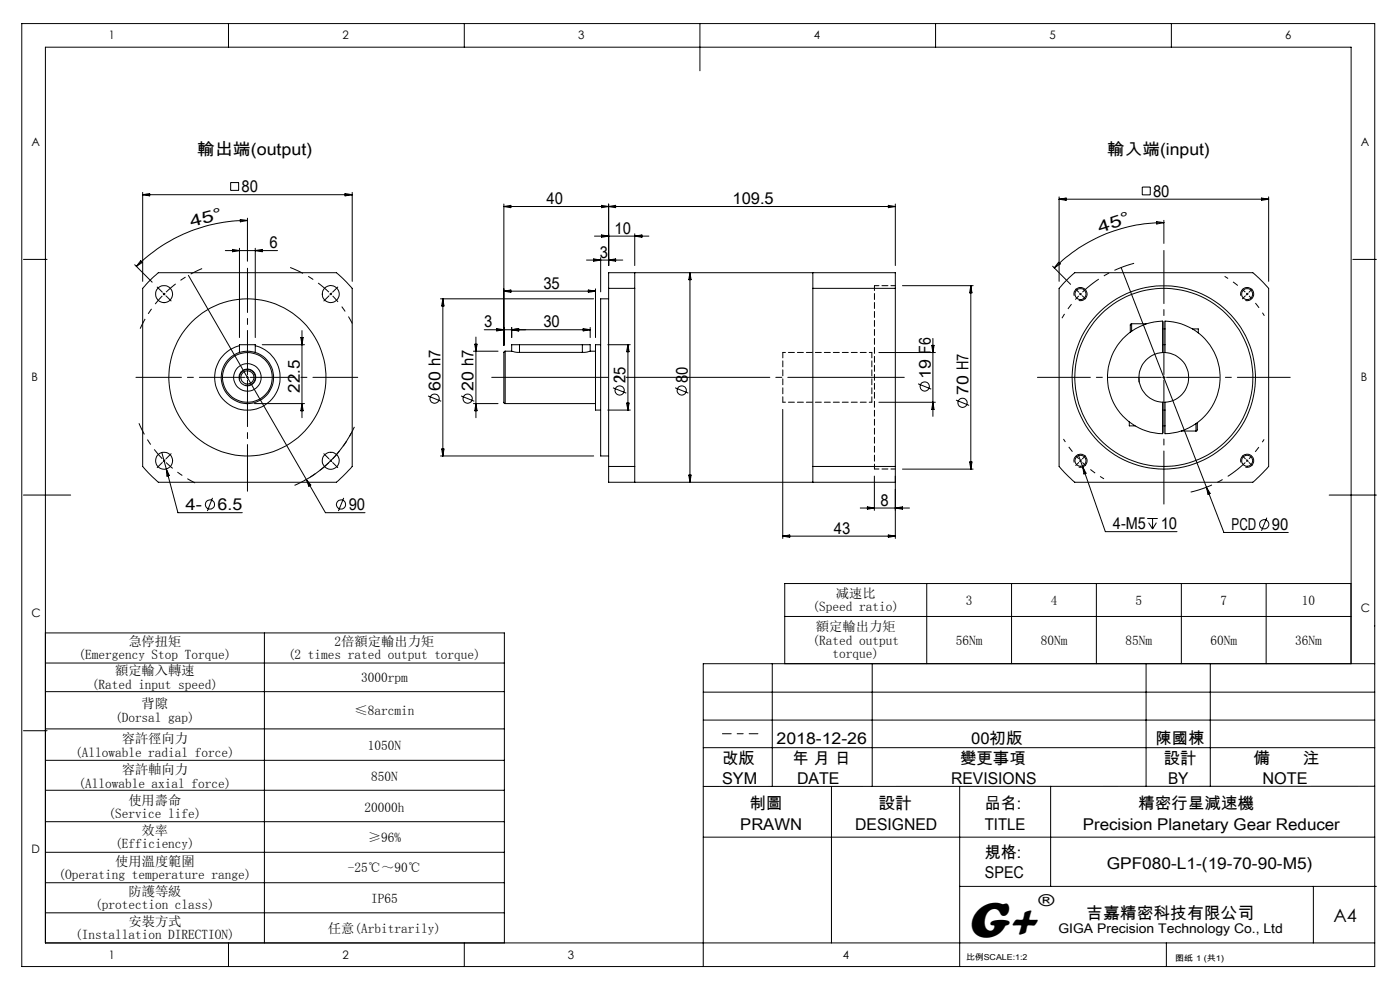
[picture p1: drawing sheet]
<svg xmlns="http://www.w3.org/2000/svg" width="297mm" height="210mm" viewBox="0 0 297 210" stroke-linecap="round" stroke-linejoin="round" font-family="sans-serif">
<g fill="none" stroke="#000" stroke-width=".21">
<path d="M4.6 5h287v200h-287zM48.5 5v5M98.5 5v5M148.5 5v10M198.5 5v5M248.5 5v5M48.9 38.7h1.7v1.7h-1.7zM242.3 39.7h1.7v1.6h-1.7zM5 55h5M28.6 56.2l3.7 3.7M29.8 55.3l.4 .4-1.3 .8zM30.3 41.3h44.4"/>
<path d="M30.3 40.8v18.9M30.3 41.3l1.5-.2v.4zM31.4 59.9l2.2-2.1h37.8l1.3 1.2 2 2.2v37.7l-.4 .5-2.9 2.9h-37.8l-1.3-1.2-2-2.2v-37.7zM40 58.4l29 50.4h8.4M47.8 53.2h11.1M49.3 52.9l1.5 .3-1.5 .2zM50.8 52.7v18.9M51 46.6l1.5 .2-1.5 .3zM52.5 46.8a33.6 33.6 0 0 0-23.6 9.7M52.5 46.3v9.1M54.2 52.7v18.9M54.2 53.2l1.4-.3v.5z"/>
<path d="M73.2 41.1l1.5 .2-1.5 .2zM74.7 40.8v18.9M106.9 43.8h83M106.9 43.3v30M106.9 43.8l1.5-.2v.5zM124.4 55.2h7.7M125.9 54.9l1.5 .3-1.5 .2zM126.1 50.1h11.6M127.4 54.7v7.2M127.6 43.6l1.5 .2-1.5 .3zM127.6 49.8l1.5 .3-1.5 .2zM129.1 43.3v13"/>
<path d="M129.1 43.8l1.5-.2v.5zM129.1 55.2l1.5-.3v.5zM134.7 49.6v6.7M134.7 50.1l1.5-.3v.5zM134.7 57.8v3.4M146.4 57.8v44.5M146.4 57.8l.2 1.5h-.5zM172.4 57.8v3.4M188.5 43.6l1.4 .2-1.4 .3zM189.9 43.3v13M223.3 56.5l3.8 3.8M224.6 55.6l.3 .4-1.2 .8z"/>
<path d="M224.7 41.8v17.9M224.7 42.3h44.4M224.7 42.3l1.5-.3v.5zM225.8 59.9l2.2-2.1h37.8l1.3 1.2 2 2.2v37.7l-.4 .5-2.9 2.9h-37.8l-.5-.4-2.8-3v-37.7zM237.8 56.8l18.1 46.6M245.4 47l1.5 .2-1.5 .3zM246.9 47.2a32.8 32.8 0 0 0-23.2 9.6M246.9 46.7v4.9M267.6 42l1.5 .3-1.5 .2zM269.1 41.8v17.9M287 55h5M34.6 62.2l.4 .4"/>
<path d="M35 62.2l-.4 .4M50.8 74.7v-1.6h3.4v1.6M50.8 73.3a6.9 6.9 0 0 0-4 10.7 6.9 6.9 0 0 0 11.4 0 6.9 6.9 0 0 0-4-10.7M55.6 73.1h9M63.8 71.6h.5l-.2 1.5zM64.1 70.1v18.5M93.5 63.4h32.4M93.9 63.4v33.3M93.9 63.4l.3 1.5h-.5zM100.4 74.5h5.3M100.7 73h.5l-.2 1.5zM101 71.5v17.1"/>
<path d="M102.7 69.9h22.5M105.4 69.7l1.5 .2-1.5 .3zM106.9 61.8l1.5-.3v.5zM106.9 61.8h19.4M107.2 74.5l-.3 .2v10.7l.3 .2M107.2 74.5v11.1M107.2 74.5h1.3M108.5 69.5v2.1M108.5 69.9l1.5-.2v.5zM108.5 74.5l1.7 .2M110.2 73.1h-1.7v1.4M110.2 73.1h13.3"/>
<path d="M110.2 74.7h13.3M110.2 73.1v1.6M123.5 73.1h1.7v1.4M123.5 73.1v1.6M123.7 69.7l1.5 .2-1.5 .3zM124.8 61.5l1.5 .3-1.5 .2zM125.2 69.5v2.1M125.2 74.5l-1.7 .2M125.2 74.5h1.1M126.3 61.3v10.3M127.4 73.1h-1.1v13.9h1.1M128.9 73.1h4.8"/>
<path d="M129.1 61.2v-3.4h60.8v3.4M129.1 63.4h-1.7v33.3h1.7M129.1 61.2v37.7M129.1 61.2h5.6M133.2 73.1v13.9M133.2 73.1l.3 1.5h-.6zM134.7 61.2v37.7M172.4 61.2h17.5M172.4 61.2v37.7M186.4 74.8h12M189.9 61.2v37.7M191.5 60.6h14.9"/>
<path d="M197.7 73.3h.5l-.3 1.5zM197.9 71.8v16.5M206 60.6v38.9M206 60.6l.2 1.5h-.5zM227.9 62.8a1.4 1.4 0 0 1 1.2-1.8 1.4 1.4 0 0 1 1.5 1.5 1.4 1.4 0 0 1-1.8 1.2M229 62.2l.2 .2M229.2 62.4l-.2 .2M229.2 62.4l.2 .2M229.4 62.2l-.2 .2M240.1 68.7l-.3 .2v1.6M240.1 68.7h3M240.1 68.7v1.6"/>
<path d="M246.6 74.8a5.3 5.3 0 0 0-5 5.3 5.3 5.3 0 0 0 5 5.2M246.6 74.8v-6.7a11.9 11.9 0 0 0-11.7 12 11.9 11.9 0 0 0 11.7 11.9v-6.7M246.6 74.8h.6M246.6 73.1h.6M246.6 69.8h.6M247.2 74.8a5.3 5.3 0 0 1 5 5.3 5.3 5.3 0 0 1-5 5.2M247.2 74.8v-6.7a11.9 11.9 0 0 1 11.6 12 11.9 11.9 0 0 1-11.6 11.9v-6.7M253 69.8h1.2v.8M263.2 62.8a1.4 1.4 0 0 1 1.3-1.8 1.4 1.4 0 0 1 1.5 1.6 1.4 1.4 0 0 1-1.8 1.1M34.3 96l1 3.5M35.3 99.5l2.4 9.3h13.7M35.3 99.5l.6 1.4-.5 .1z"/>
<path d="M50.9 80.5a1.67 1.67 0 0 1 1.4-2.1 1.67 1.67 0 0 1 1.8 1.8 1.67 1.67 0 0 1-2.1 1.5M52.3 85.6h.2M54 85.6h10.6M64.1 85.6l.2 1.5h-.5zM74.5 91.9a25.3 25.3 0 0 1-9.9 10M90.8 84l2.8 1.1M93.5 96.7h32.4M93.7 95.2h.5l-.3 1.5zM97.8 84l2.8 1.1M100.4 85.6h5.3M101 85.6l.2 1.5h-.5zM107.2 85.6h19.1"/>
<path d="M128.9 87h4.8M129.1 98.9v3.4h60.8v-3.4M129.1 98.9h5.6M130 82.3l2.9 1.1M132.9 85.5h.6l-.3 1.5zM134.7 98.9v3.4M143.2 82.3l2.8 1.1M166.1 86.8v27.4M172.4 98.9v3.4M172.4 98.9h17.5M186.4 85.3h12M191.5 99.5h14.9"/>
<path d="M194.8 81.4l2.8 1.1M197.9 85.3l.3 1.5h-.5zM202.8 84.9l2.8 1.1M205.7 98h.5l-.2 1.5zM227.9 98.1a1.4 1.4 0 0 1 1.2-1.8 1.4 1.4 0 0 1 1.5 1.6 1.4 1.4 0 0 1-1.8 1.2M228.7 96.4l1 2.7M229.7 99.1l4.8 13.7h15.2M229.7 99.1l.7 1.3-.5 .1zM239.6 89.5v.8h1.2M241.6 80.1v.9M246.6 85.3h.6M246.6 87h.6"/>
<path d="M246.6 90.3h.6M250.7 91.4h3M253.7 89.8v1.6M254 89.7v1.6l-.3 .1M263.2 98.1a1.4 1.4 0 0 1 1.3-1.7 1.4 1.4 0 0 1 1.5 1.5 1.4 1.4 0 0 1-1.8 1.2M5 105h10M45.1 105.6l-1.1 2.8M65 101.7l.9 1.2-.4 .2zM72.9 105.6l-1.1 2.8M146.1 100.8h.5l-.2 1.5zM166.1 113.7h23.8M166.1 113.7l1.4-.2v.5z"/>
<path d="M182.5 107.8h10.4M184 107.5l1.5 .3-1.5 .2zM185.5 101v7.3M188.5 113.5l1.4 .2-1.4 .3zM189.9 101v13.2M189.9 107.8l1.6-.3v.5zM243.4 110h2.2M243.7 110.9l.8 1.3M244.5 110v2.2M245.3 110.9l-.8 1.3M255.9 103.4l3.7 9.6h13.7M255.9 103.4l.8 1.3-.4 .1z"/>
<path d="M268.7 109.8l-1.1 2.8M282 105h10M9.6 134.3h97.4v65.7M56.1 134.3v65.7M166.5 130.8h120.1M196.6 123.8v17M214.6 123.8v17M232.6 123.8v17M250.6 123.8v17M268.6 123.8v17M5 155h5M9.6 140.6h97.4"/>
<path d="M9.6 146.7h97.4M9.6 154.6h97.4M149.2 152.7h142.4M149.2 146.8h142.4M149.2 158.6h142.4M163.8 140.8v26M166.5 140.8v-17h120.1v17M185 140.8v26M243.1 140.8v26M256.8 140.8v26M286.6 140.8v-130.8h-277v190h282M291.6 140.8h-142.4v64.2"/>
<path d="M9.6 161.3h97.4M9.6 167.6h97.4M9.6 174.3h97.4M149.2 177.6h142.4M176.4 166.8v33.2M203.6 166.8v38.2M222.9 166.8v21.2M291.6 166.8h-142.4M9.6 180.8h97.4M9.6 187.2h97.4M9.6 193.6h97.4M203.6 188h88.4"/>
<path d="M278.6 188v12M48.5 200v5M98.5 200v5M247.4 200v5"/>
<circle cx="34.8" cy="62.4" r="1.81"/>
<circle cx="70.2" cy="62.4" r="1.8"/>
<circle cx="229.2" cy="62.4" r="1.17"/>
<circle cx="264.6" cy="62.4" r="1.17"/>
<circle cx="34.8" cy="97.7" r="1.81"/>
<circle cx="52.5" cy="80.1" r="5.6"/>
<circle cx="52.5" cy="80.1" r="2.91"/>
<circle cx="52.5" cy="80.1" r="1.39"/>
<circle cx="52.5" cy="80" r="16.7"/>
<circle cx="52.5" cy="80.1" r="1.77"/>
<circle cx="52.5" cy="80.1" r="5.3"/>
<circle cx="70.2" cy="97.7" r="1.79"/>
<circle cx="92.2" cy="84.6" r=".97"/>
<circle cx="99.2" cy="84.6" r=".98"/>
<circle cx="131.4" cy="82.8" r=".99"/>
<circle cx="144.6" cy="82.8" r=".98"/>
<circle cx="196.2" cy="82" r=".98"/>
<circle cx="204.2" cy="85.5" r=".98"/>
<circle cx="229.2" cy="97.7" r="1.17"/>
<circle cx="246.9" cy="80.1" r="19.5"/>
<circle cx="246.9" cy="80.1" r="18.9"/>
<circle cx="264.6" cy="97.7" r="1.17"/>
<circle cx="44.5" cy="107" r=".97"/>
<circle cx="72.3" cy="107" r=".97"/>
<circle cx="268.2" cy="111.2" r=".98"/>
</g>
<path d="M228.8 62.8a25 25 0 0 0-3.5 4.7" fill="none" stroke="#000" stroke-width=".21" stroke-dasharray="30.5 1.3 1.3 1.3" stroke-dashoffset="29.4" stroke-linecap="butt"/>
<path d="M229.6 62a25 25 0 0 1 11-6.1" fill="none" stroke="#000" stroke-width=".21" stroke-dasharray="30.5 1.3 1.3 1.3" stroke-dashoffset="26" stroke-linecap="butt"/>
<path d="M70.2 62.4l-.2-.2M70.2 62.4l.2 .2M264.6 62.4l-.2-.2M264.6 62.4l.2 .2M34.8 97.7l.2 .2M34.8 97.7l-.2-.2M70.2 97.7l.2-.2M70.2 97.7l-.2 .2M229.2 97.7l.2 .2M229.2 97.7l-.2-.2M264.6 97.7l.2-.2M264.6 97.7l-.2 .2" fill="none" stroke="#000" stroke-width=".21" stroke-dasharray="30.5 1.3 1.3 1.3" stroke-linecap="butt"/>
<path d="M264.2 62l-2.1-1.8-2.3-1.6" fill="none" stroke="#000" stroke-width=".21" stroke-dasharray="30.5 1.3 1.3 1.3" stroke-dashoffset="29.6" stroke-linecap="butt"/>
<path d="M265 62.8l1.7 2 1.5 2.2M228.8 97.3l-1.7-2-1.5-2.2" fill="none" stroke="#000" stroke-width=".21" stroke-dasharray="30.5 1.3 1.3 1.3" stroke-dashoffset="29.7" stroke-linecap="butt"/>
<path d="M265 97.3l1.7-2 1.5-2.1" fill="none" stroke="#000" stroke-width=".21" stroke-dasharray="30.5 1.3 1.3 1.3" stroke-dashoffset="29.8" stroke-linecap="butt"/>
<path d="M264.2 98.1a25 25 0 0 1-11.6 6.3" fill="none" stroke="#000" stroke-width=".21" stroke-dasharray="30.5 1.3 1.3 1.3" stroke-dashoffset="25.7" stroke-linecap="butt"/>
<path d="M229.6 98.1a25 25 0 0 0 4.6 3.5" fill="none" stroke="#000" stroke-width=".21" stroke-dasharray="30.5 1.3 1.3 1.3" stroke-dashoffset="29.5" stroke-linecap="butt"/>
<path d="M34.4 62.8a25 25 0 0 0-4.7 6.9" fill="none" stroke="#000" stroke-width=".21" stroke-dasharray="30.5 1.3 1.3 1.3" stroke-dashoffset="28.2" stroke-linecap="butt"/>
<path d="M35.2 62a25 25 0 0 1 7.7-5" fill="none" stroke="#000" stroke-width=".21" stroke-dasharray="30.5 1.3 1.3 1.3" stroke-dashoffset="27.8" stroke-linecap="butt"/>
<path d="M35.2 98.1a25 25 0 0 0 6.2 4.3" fill="none" stroke="#000" stroke-width=".21" stroke-dasharray="30.5 1.3 1.3 1.3" stroke-dashoffset="28.6" stroke-linecap="butt"/>
<path d="M34.4 97.3a25 25 0 0 1-4.9-7.5" fill="none" stroke="#000" stroke-width=".21" stroke-dasharray="30.5 1.3 1.3 1.3" stroke-dashoffset="27.9" stroke-linecap="butt"/>
<path d="M70.6 97.3a25 25 0 0 0 4.6-6.8" fill="none" stroke="#000" stroke-width=".21" stroke-dasharray="30.5 1.3 1.3 1.3" stroke-dashoffset="28.3" stroke-linecap="butt"/>
<path d="M69.8 98.1a25 25 0 0 1-7.3 4.9" fill="none" stroke="#000" stroke-width=".21" stroke-dasharray="30.5 1.3 1.3 1.3" stroke-dashoffset="28" stroke-linecap="butt"/>
<path d="M69.8 62a25 25 0 0 0-8.2-5.3" fill="none" stroke="#000" stroke-width=".21" stroke-dasharray="30.5 1.3 1.3 1.3" stroke-dashoffset="27.5" stroke-linecap="butt"/>
<path d="M70.6 62.8a25 25 0 0 1 4.1 5.8" fill="none" stroke="#000" stroke-width=".21" stroke-dasharray="30.5 1.3 1.3 1.3" stroke-dashoffset="28.8" stroke-linecap="butt"/>
<path d="M104.3 80h87.5" fill="none" stroke="#000" stroke-width=".21" stroke-dasharray="30.5 1.3 1.3 1.3" stroke-dashoffset="5.8"/>
<path d="M153.3 155.6h7.5" fill="none" stroke="#000" stroke-width=".21" stroke-dasharray="30.5 1.3 1.3 1.3" stroke-dashoffset="28.6"/>
<path d="M190 60.6h-4.5M185.5 99.5h4.5" fill="none" stroke="#000" stroke-width=".21" stroke-dasharray="1.3 .6" stroke-dashoffset=".3"/>
<path d="M185.5 99.5v-38.9" fill="none" stroke="#000" stroke-width=".21" stroke-dasharray="1.3 .6" stroke-dashoffset=".2"/>
<path d="M166.1 85.3v-10.5M185 85.3v-10.5" fill="none" stroke="#000" stroke-width=".21" stroke-dasharray="1.3 .6" stroke-dashoffset=".1"/>
<path d="M185 74.8h-18.9M166.1 85.3h18.9" fill="none" stroke="#000" stroke-width=".21" stroke-dasharray="1.3 .6" stroke-dashoffset=".7"/>
<g fill="none" stroke="#000" stroke-width=".21" stroke-dasharray="30.5 1.3 1.3 1.3">
<path d="M34.4 62l-1-1.1M35.2 62.8l1.1 1M69.8 62.8l-1.1 1M70.2 62.4l.2-.2M70.2 62.4l-.2 .2M70.6 62l1.1-1.1M228.8 62l-.6-.7M229.6 62.8l.7 .6M264.2 62.8l-.6 .6M264.6 62.4l.2-.2M264.6 62.4l-.2 .2M265 62l.6-.7"/>
<path d="M34.4 98.1l-1 1.1M34.8 97.7l-.2 .2M34.8 97.7l.2-.2M35.2 97.3l1.1-1.1M52.5 80v-.2M52.5 80h-.3M52.5 80v.3M52.5 80h.3M69.8 97.3l-1.1-1.1M70.2 97.7l.2 .2M70.2 97.7l-.2-.2M70.6 98.1l1.1 1.1"/>
<path d="M228.8 98.1l-.6 .6M229.2 97.7l-.2 .2M229.2 97.7l.2-.2M229.6 97.3l.7-.6M246.9 80v-.2M246.9 80h-.3M246.9 80v.3M246.9 80h.3M264.2 97.3l-.6-.6M264.6 97.7l.2 .2M264.6 97.7l-.2-.2M265 98.1l.6 .6"/>
</g>
<path d="M246.9 79.5v-26.4M246.4 80h-26.3M246.9 80.6v26.3" fill="none" stroke="#000" stroke-width=".21" stroke-dasharray="30.5 1.3 1.3 1.3" stroke-dashoffset="19.2"/>
<path d="M247.5 80h26.2" fill="none" stroke="#000" stroke-width=".21" stroke-dasharray="30.5 1.3 1.3 1.3" stroke-dashoffset="19.3"/>
<path d="M52.5 79.5v-22.6" fill="none" stroke="#000" stroke-width=".21" stroke-dasharray="30.5 1.3 1.3 1.3" stroke-dashoffset="21.1"/>
<path d="M51.9 80h-23.1" fill="none" stroke="#000" stroke-width=".21" stroke-dasharray="30.5 1.3 1.3 1.3" stroke-dashoffset="20.8"/>
<path d="M52.5 80.6v23.6" fill="none" stroke="#000" stroke-width=".21" stroke-dasharray="30.5 1.3 1.3 1.3" stroke-dashoffset="20.6"/>
<path d="M53.1 80h22.8" fill="none" stroke="#000" stroke-width=".21" stroke-dasharray="30.5 1.3 1.3 1.3" stroke-dashoffset="21"/>
<text font-size="11" x="205.1" y="198.7">G+</text>
<text font-size="3.9" x="282.9" y="195.5">A4</text>
<g font-size="3.5">
<text x="41.9" y="32.8">輸出端(output)</text>
<text x="234.9" y="32.8">輸入端(input)</text>
<text x="51.2" y="40.8">80</text>
<text x="244.6" y="41.7">80</text>
<text x="115.9" y="43.3">40</text>
<text x="155.4" y="43.3">109.5</text>
<text x="40.6" y="48.2" transform="rotate(-15 40.6 48.2)">4 5 °</text>
<text x="57.1" y="52.6">6</text>
<text x="130.4" y="49.6">10</text>
<text x="233.3" y="49.4" transform="rotate(-18 233.3 49.4)">4 5 °</text>
<text x="127.3" y="54.6">3</text>
<text x="115.3" y="61.3">35</text>
<text x="102.7" y="69.4">3</text>
<text x="115.3" y="69.4">30</text>
<text x="63.6" y="83.3" transform="rotate(-90 63.6 83.3)">22.5</text>
<text x="93.5" y="82.9" transform="rotate(-90 93.5 82.9)">60 h7</text>
<text x="100.5" y="82.9" transform="rotate(-90 100.5 82.9)">20 h7</text>
<text x="132.7" y="81.2" transform="rotate(-90 132.7 81.2)">25</text>
<text x="145.9" y="81.2" transform="rotate(-90 145.9 81.2)">80</text>
<text x="197.4" y="80.4" transform="rotate(-90 197.4 80.4)">19 F6</text>
<text x="205.5" y="83.8" transform="rotate(-90 205.5 83.8)">70 H7</text>
<text x="186.8" y="107.3">8</text>
<text x="39.4" y="108.3">4-</text>
<text x="46.2" y="108.3">6.5</text>
<text x="74" y="108.3">90</text>
<text x="176.9" y="113.2">43</text>
<text x="236.1" y="112.3">4-M5</text>
<text x="246.2" y="112.3">10</text>
<text x="261.3" y="112.5">PCD</text>
<text x="269.8" y="112.5">90</text>
<text x="220.3" y="192.2">®</text>
<text x="230.5" y="194.8">吉嘉精密科技有限公司</text>
</g>
<g font-size="3.4">
<text x="164.8" y="157.8">2018-12-26</text>
<text x="206" y="157.8">00初版</text>
<text x="245.2" y="157.8">陳國棟</text>
<text x="153.2" y="162">改版</text>
<text x="153.2" y="166.3">SYM</text>
<text x="168.1" y="162">年 月 日</text>
<text x="169.1" y="166.3">DATE</text>
<text x="201.8" y="166.3">REVISIONS</text>
<text x="203.7" y="162">變更事項</text>
<text x="246.9" y="162">設計</text>
<text x="247.8" y="166.3">BY</text>
<text x="265.9" y="162">備</text>
<text x="267.8" y="166.3">NOTE</text>
<text x="276.4" y="162">注</text>
<text x="159" y="171.7">制圖</text>
<text x="186.3" y="171.7">設計</text>
<text x="208.9" y="171.7">品名:</text>
<text x="241.4" y="171.7">精密行星減速機</text>
<text x="157" y="176">PRAWN</text>
<text x="181.4" y="176">DESIGNED</text>
<text x="208.9" y="176">TITLE</text>
<text x="229.7" y="176">Precision Planetary Gear Reducer</text>
<text x="208.9" y="182">規格:</text>
<text x="234.8" y="184.3">GPF080-L1-(19-70-90-M5)</text>
<text x="208.9" y="186.3">SPEC</text>
</g>
<g font-size="2.8">
<text x="172.4" y="129.7">(Speed ratio)</text>
<text x="177.3" y="126.9">减速比</text>
<text x="204.9" y="128.3">3</text>
<text x="222.9" y="128.3">4</text>
<text x="240.9" y="128.3">5</text>
<text x="258.9" y="128.3">7</text>
<text x="276.2" y="128.3">10</text>
<text x="27.2" y="137">急停扭矩</text>
<text x="71" y="137">2倍額定輸出力矩</text>
<text x="172.4" y="136.8">(Rated output</text>
<text x="173.1" y="133.9">額定輸出力矩</text>
<text x="202.8" y="136.8">56Nm</text>
<text x="220.8" y="136.8">80Nm</text>
<text x="238.8" y="136.8">85Nm</text>
<text x="256.8" y="136.8">60Nm</text>
<text x="274.8" y="136.8">36Nm</text>
<text x="16.6" y="139.8">(Emergency Stop Torque)</text>
<text x="24.4" y="143.3">額定輸入轉速</text>
<text x="61.1" y="139.8">(2 times rated output torque)</text>
<text x="176.6" y="139.6">torque)</text>
<text x="19.5" y="146.1">(Rated input speed)</text>
<text x="76.6" y="144.7">3000rpm</text>
<text x="24.4" y="153.1">(Dorsal gap)</text>
<text x="30.1" y="150.2">背隙</text>
<text x="75.2" y="151.7">≤8arcmin</text>
<text x="15.9" y="160.5">(Allowable radial force)</text>
<text x="25.8" y="157.7">容許徑向力</text>
<text x="78" y="159.1">1050N</text>
<text x="16.6" y="167.1">(Allowable axial force)</text>
<text x="25.8" y="164.2">容許軸向力</text>
<text x="78.7" y="165.6">850N</text>
<text x="23" y="173.6">(Service life)</text>
<text x="27.2" y="170.7">使用壽命</text>
<text x="77.3" y="172.2">20000h</text>
<text x="24.4" y="180">(Efficiency)</text>
<text x="30.1" y="177.1">效率</text>
<text x="78" y="178.5">≥96%</text>
<text x="24.4" y="183.6">使用溫度範圍</text>
<text x="73.8" y="185">-25℃～90℃</text>
<text x="12.4" y="186.4">(Operating temperature range)</text>
<text x="27.2" y="190">防護等級</text>
<text x="78.7" y="191.4">IP65</text>
<text x="20.2" y="192.9">(protection class)</text>
<text x="27.2" y="196.4">安裝方式</text>
<text x="69.6" y="197.8">任意(Arbitrarily)</text>
<text x="224.5" y="197.8">GIGA Precision Technology Co., Ltd</text>
<text x="16" y="199.2">(Installation DIRECTION)</text>
</g>
<g font-size="2.5">
<text x="23.1" y="8.4">1</text>
<text x="72.7" y="8.4">2</text>
<text x="122.7" y="8.4">3</text>
<text x="172.7" y="8.4">4</text>
<text x="222.7" y="8.4">5</text>
<text x="272.7" y="8.4">6</text>
<text x="6.7" y="30.9">A</text>
<text x="288.7" y="30.9">A</text>
<text x="6.7" y="80.9">B</text>
<text x="288.7" y="80.9">B</text>
<text x="6.7" y="130.9">C</text>
<text x="288.7" y="129.9">C</text>
<text x="6.7" y="180.9">D</text>
<text x="23.1" y="203.4">1</text>
<text x="72.7" y="203.4">2</text>
<text x="120.5" y="203.4">3</text>
<text x="178.8" y="203.4">4</text>
</g>
<g font-size="1.7">
<text x="204.9" y="203.7">比例SCALE:1:2</text>
<text x="249.3" y="203.8">图纸 1 (共1)</text>
</g>
</svg>
